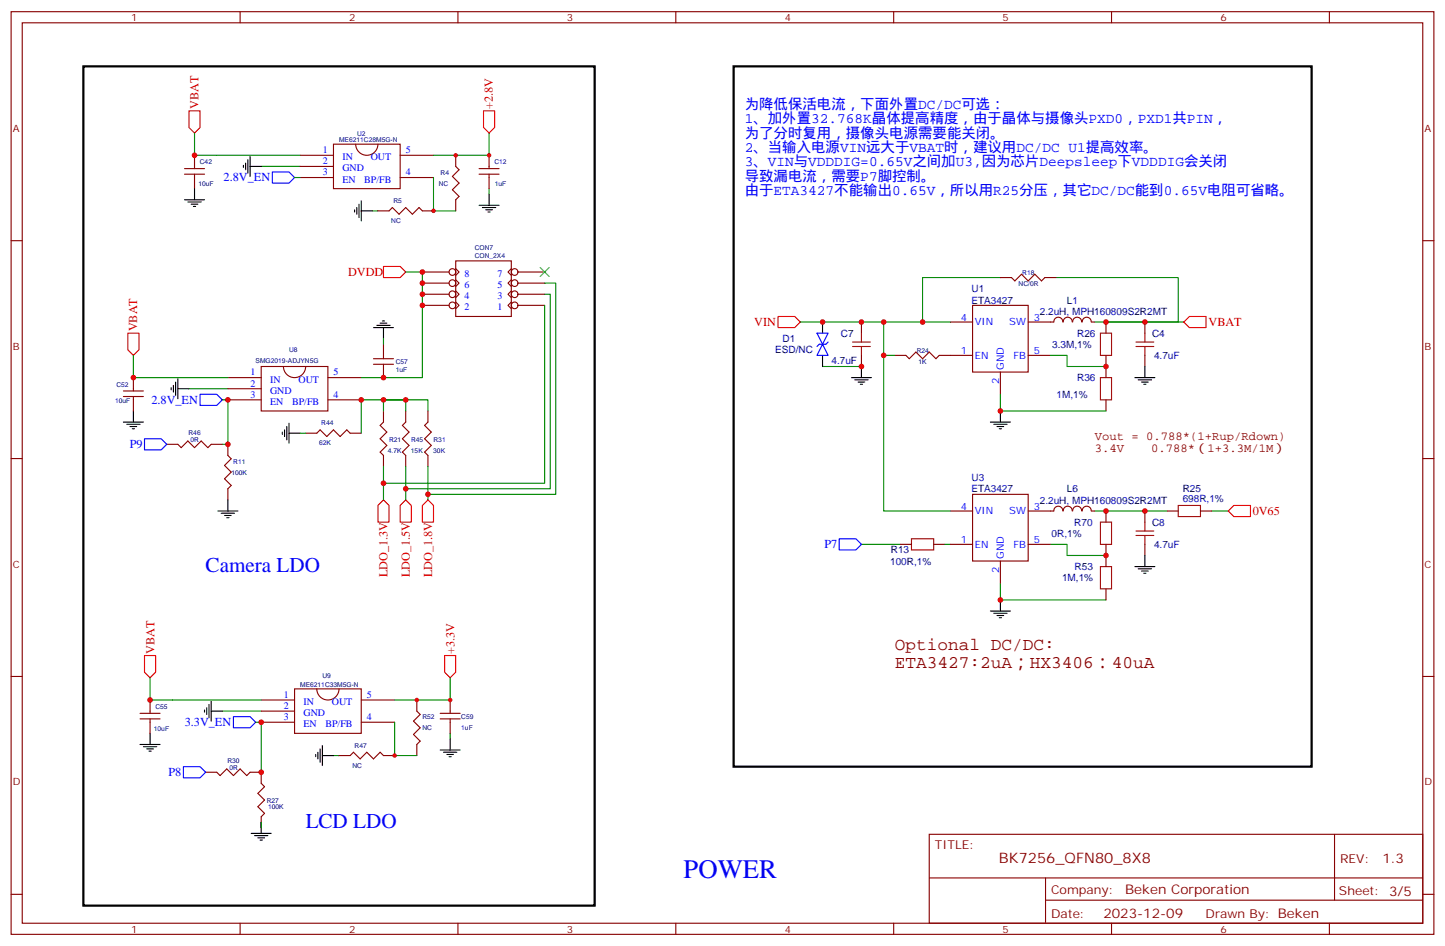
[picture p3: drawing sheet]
<svg xmlns="http://www.w3.org/2000/svg" width="459mm" height="300mm" viewBox="0 0 459 300" stroke-linecap="round" stroke-linejoin="round" font-family="sans-serif">
<g fill="none" stroke="#870000" stroke-width=".35">
<path d="M3.5 3.7h451.6v292.8h-451.6zM7.1 7.2h444.5v285.8h-444.5zM76.2 3.7v3.5M145.3 3.7v3.5M214.5 3.7v3.5M283.6 3.7v3.5M352.8 3.7v3.5M421.9 3.7v3.5M58.6 55.3h6.3M58.6 53.5h6.3M61.7 49.3v4.2M61.7 55.3v4.6"/>
<path d="M95.2 49.3h10.6M95.2 56.3h10.6M95.2 52.8h10.6M105.8 45.8h21.2v14.1h-21.2zM112.9 45.8a3.5 3.5 0 0 0 3.5 3.5 3.5 3.5 0 0 0 3.5-3.5M127 49.3h10.6M127 56.3h10.6M144.6 49.3v3.5l1.1 1.1-2.1 2.1 2.1 2.1-2.1 2.1 2.1 2.1-1.1 1.1v3.5M152 55.3h6.4M152 53.5h6.4M155.2 49.3v4.2M155.2 55.3v4.6"/>
<path d="M3.5 76.4h3.6M119.9 66.9h3.6l1-1 2.1 2.1 2.2-2.1 2.1 2.1 2.1-2.1 1.1 1h3.5M451.6 76.4h3.5M134.1 96.9h8.4M134.1 93.4h8.4M134.1 89.9h8.4M134.1 86.3h8.4M144.6 82.8h17.7v17.6h-17.7zM144.6 95.8l1.1 1.1-1.1 1.1M144.6 92.3l1.1 1.1-1.1 1M144.6 88.8l1.1 1.1-1.1 1M144.6 85.3l1.1 1-1.1 1.1"/>
<path d="M162.3 95.8l-1.1 1.1 1.1 1.1M162.3 92.3l-1.1 1.1 1.1 1M162.3 88.8l-1.1 1.1 1.1 1M162.3 85.3l-1.1 1 1.1 1.1M164.4 96.9h8.5M164.4 93.4h8.5M164.4 89.9h8.5M164.4 86.3h8.5M317.5 88.1h3.5l1.1 1 2.1-2.1 2.1 2.1 2.1-2.1 2.2 2.1 1-1h3.5M42.3 119.8v4.3M72.3 119.8h10.6M82.9 116.3h21.2v14.1h-21.2z"/>
<path d="M90 116.3a3.5 3.5 0 0 0 3.5 3.5 3.5 3.5 0 0 0 3.5-3.5M104.1 119.8h10.6M118.5 113.8h6.4M118.5 115.6h6.4M121.7 109.3v4.5M121.7 115.6v4.2M273.4 102.2v3.5M273.4 112.8v3.5M284 112.8h3.5l1.1 1 2.1-2.1 2.1 2.1 2.1-2.1 2.1 2.1 1.1-1h10.6M301.6 102.2h7.1M317.5 118.1v7M326.3 112.8h7.1"/>
<path d="M337.3 102.2a1.41 1.41 0 0 0-1.4-1.5 1.41 1.41 0 0 0-1.4 1.5h-8.2M337.5 102.2a1.41 1.41 0 0 1 1.4-1.5 1.41 1.41 0 0 1 1.4 1.5M340.5 102.2a1.41 1.41 0 0 1 1.4-1.5 1.41 1.41 0 0 1 1.4 1.5M343.5 102.2a1.41 1.41 0 0 1 1.4-1.5 1.41 1.41 0 0 1 1.4 1.5M346.4 102.2h1.1M351 102.2v3.5M351 112.8v7M363.4 102.2v3.5M363.4 112.8v3.5M39.2 125.8h6.3M39.2 124.1h6.3M42.3 125.8v4.6"/>
<path d="M72.3 126.9h10.6M72.3 123.4h10.6M97 137.5h3.5l1.1-1.1 2.1 2.1 2.1-2.1 2.1 2.1 2.2-2.1 1 1.1h3.6M104.1 126.9h10.6M121.7 130.4v3.5l-1.1 1.1 2.2 2.1-2.2 2.1 2.2 2.2-2.2 2.1 1.1 1v3.6M128.8 130.4v3.5l-1.1 1.1 2.1 2.1-2.1 2.1 2.1 2.2-2.1 2.1 1.1 1v3.6M135.8 130.4v3.5l-1 1.1 2.1 2.1-2.1 2.1 2.1 2.2-2.1 2.1 1 1v3.6M351 126.9v3.5M3.5 145.5h3.6M52.9 141h3.5l1.1 1.1 2.1-2.2 2.1 2.2 2.2-2.2 2.1 2.2 1-1.1h3.6M72.3 141v3.5l1.1 1.1-2.1 2.1 2.1 2.1-2.1 2.1 2.1 2.2-1.1 1v3.5M451.6 145.5h3.5"/>
<path d="M285.8 172.8h3.5M296.3 172.8h3.6M301.6 172.8h7.1M301.6 162.2h7.1M317.5 178v7.1M326.3 172.8h7.1M337.3 162.2a1.41 1.41 0 0 0-1.4-1.6 1.41 1.41 0 0 0-1.4 1.5l-8.2 .1M337.5 162.1a1.41 1.41 0 0 1 1.4-1.5 1.41 1.41 0 0 1 1.4 1.5M340.5 162.1a1.41 1.41 0 0 1 1.4-1.5 1.41 1.41 0 0 1 1.4 1.5M343.5 162.1a1.41 1.41 0 0 1 1.4-1.5 1.41 1.41 0 0 1 1.4 1.6M346.4 162.2h1.1M351 162.2v3.5"/>
<path d="M351 172.8v7M363.4 162.2v3.5M363.4 172.8v3.5M370.4 162.2h3.5M381 162.2h3.5M351 186.9v3.5M3.5 214.7h3.6M93.5 218.6h21.2v14.1h-21.2zM100.5 218.6a3.5 3.5 0 0 0 3.6 3.5 3.5 3.5 0 0 0 3.5-3.5M451.6 214.7h3.5M44.4 228.1h6.4M44.4 226.4h6.4"/>
<path d="M47.6 222.1v4.3M47.6 228.1v4.6M82.9 222.1h10.6M82.9 229.2h10.6M82.9 225.7h10.6M107.6 239.8h3.5l1.1-1.1 2.1 2.1 2.1-2.1 2.1 2.1 2.1-2.1 1.1 1.1h3.5M114.7 222.1h10.5M114.7 229.2h10.5M132.3 222.1v3.6l1 1-2.1 2.1 2.1 2.2-2.1 2.1 2.1 2.1-1 1.1v3.5M139.7 228.1h6.3M139.7 226.4h6.3M142.9 222.1v4.3"/>
<path d="M142.9 228.1v4.6M65.3 245.1h3.5l1 1 2.2-2.1 2.1 2.1 2.1-2.1 2.1 2.1 1.1-1h3.5v3.5l1.1 1.1-2.2 2.1 2.2 2.1-2.2 2.1 2.2 2.1-1.1 1.1v3.5M294.9 264.8h156.7v28.2h-156.7zM295 278.6h156.4M331.8 278.6v14.1M423.5 264.8l.1 20.9M3.5 283.8h3.6M76.2 293v3.5M145.3 293v3.5M214.5 293v3.5M283.6 293v3.5M331.8 285.7h119.6"/>
<path d="M352.8 293v3.5M421.9 293v3.5M451.6 283.8h3.5"/>
<circle cx="143.6" cy="86.3" r="1.06"/>
<circle cx="143.6" cy="96.9" r="1.06"/>
<circle cx="143.6" cy="89.9" r="1.06"/>
<circle cx="143.6" cy="93.4" r="1.06"/>
<circle cx="163.3" cy="86.3" r="1.06"/>
<circle cx="163.3" cy="93.4" r="1.06"/>
<circle cx="163.3" cy="96.9" r="1.06"/>
<circle cx="163.3" cy="89.9" r="1.06"/>
</g>
<path d="M60 35.2h3.5v5.3l-1.8 1.7-1.7-1.7zM153.5 35.2h3.5v5.3l-1.8 1.7-1.7-1.7zM121.7 84.6h5.3l1.8 1.7-1.8 1.8h-5.3zM40.6 105.7h3.5v5.3l-1.8 1.8-1.7-1.8zM246.9 100.4h5.3l1.8 1.8-1.8 1.8h-5.3zM377.5 100.4h5.3v3.6h-5.3l-1.8-1.8zM128.8 158.6l1.7 1.8v5.3h-3.5v-5.3zM135.8 158.6l1.8 1.8v5.3h-3.5v-5.3zM119.9 160.4l1.8-1.8 1.8 1.8v5.3h-3.6zM389.8 162.2l1.8-1.8h5.3v3.5h-5.3zM45.9 208h3.5v5.3l-1.8 1.8-1.7-1.8zM141.1 208h3.5v5.3l-1.7 1.8-1.8-1.8z" fill="none" stroke="#f00" stroke-width=".35"/>
<g fill="none" stroke="#008700" stroke-width=".35">
<path d="M61.7 42.2v7.1h33.5M82.9 52.8h12.3M93.5 56.3h1.7M137.6 56.3v10.6h7M155.2 42.2v7.1h-17.6M155.2 59.9v1.7M118.2 66.9h1.7M128.8 86.3h5.3v33.5h-19.4M172.9 89.9h3.5v67h-40.6M172.9 93.4h1.7v61.7h-45.8M172.9 96.9v56.5h-51.2M317.5 88.1h-24.7v14.1h-38.8"/>
<path d="M335.1 88.1h38.8v14.1h-22.9M42.3 112.8v7h30M121.7 107.5v1.8M261.1 116.3h12.3M280.5 102.2v60h21.1M280.5 112.8h3.5M292.8 102.2h8.8M333.4 112.8h5.3v3.5h12.3M347.5 102.2h28.2M60 123.4h12.3M70.6 126.9h1.7v14.1h-1.7M95.2 137.5h1.8"/>
<path d="M121.7 126.9h7.1v3.5M128.8 126.9h-7.1v3.5M135.8 130.4v-3.5h-21.1v10.6M317.5 125.1v5.3h33.5M121.7 148.1v10.5M128.8 148.1v10.5M135.8 148.1v10.5M273.4 172.8h12.4M299.9 172.8h1.7M333.4 172.8h5.3v3.5h12.3M347.5 162.2h22.9M384.5 162.2h5.3"/>
<path d="M317.5 185.1v5.3h33.5M47.6 215.1v7h35.3M142.9 215.1v7h-17.7M70.6 225.7h12.3M81.1 229.2h1.8v15.9M105.8 239.8h1.8M125.2 229.2v10.6h7.1M142.9 232.7v1.8M82.9 260.9v1.8"/>
</g>
<g fill="none" stroke="#000" stroke-width=".35">
<path d="M61.7 59.9v3.5M77.3 52.5v.7M78 51.8v2.1M78.7 50.7v4.2M79.4 52.8h3.5M79.4 49.6v6.4M58.6 63.4h6.3M59.6 64.1h4.3M60.7 64.8h2.1M61.4 65.5h.7M112.5 66.6v.7M113.2 65.9v2.1"/>
<path d="M113.9 64.8v4.2M114.7 66.9h3.5M114.7 63.7v6.4M152 65.2h6.4M153.1 65.9h4.2M154.2 66.6h2.1M154.9 67.3h.7M155.2 61.6v3.6M118.5 104h6.4M119.6 103.3h4.2M120.6 102.6h2.2M121.4 101.8h.7"/>
<path d="M121.7 104v3.5M261.1 102.2v3.5M261.1 112.8v3.5M270.2 119.8h6.4M273.4 116.3v3.5M360.2 119.8h6.3M363.4 116.3v3.5M39.2 133.9h6.3M40.2 134.7h4.2M41.3 135.4h2.1M42 136.1h.7M42.3 130.4v3.5"/>
<path d="M54.3 123v.7M55 122.3v2.1M55.7 121.2v4.3M56.4 123.4h3.6M56.4 120.2v6.3M89.6 137.1v.7M90.3 136.4v2.1M91 135.4v4.2M91.7 137.5h3.5M91.7 134.3v6.4M271.3 120.5h4.2M272.3 121.2h2.2"/>
<path d="M273 122h.8M314.3 133.9h6.4M315.4 134.7h4.2M316.4 135.4h2.2M317.1 136.1h.8M317.5 130.4v3.5M361.2 120.5h4.3M362.3 121.2h2.1M363 122h.7M72.3 158.6v3.6M69.1 162.2h6.4M70.2 162.9h4.2"/>
<path d="M71.3 163.6h2.1M72 164.3h.7M360.2 179.8h6.3M363.4 176.3v3.5M314.3 193.9h6.4M315.4 194.6h4.2M316.4 195.3h2.2M317.1 196h.8M317.5 190.4v3.5M361.2 180.5h4.3M362.3 181.2h2.1M363 181.9h.7"/>
<path d="M44.4 236.3h6.4M45.5 237h4.2M46.6 237.7h2.1M47.3 238.4h.7M47.6 232.7v3.6M64.9 225.3v.7M65.6 224.6v2.1M66.3 223.6v4.2M67 225.7h3.6M67 222.5v6.3M100.2 239.4v.7M100.9 238.7v2.1"/>
<path d="M101.6 237.7v4.2M102.3 239.8h3.5M102.3 236.6v6.4M139.7 238h6.3M140.8 238.7h4.2M141.8 239.4h2.1M142.9 234.5v3.5M142.5 240.1h.7M79.7 264.5h6.4M80.8 265.2h4.2M81.8 265.9h2.2M82.5 266.6h.8"/>
<path d="M82.9 260.9v3.6"/>
</g>
<path d="M86.4 54.6h5.3l1.8 1.7-1.8 1.8h-5.3zM259.3 105.7h3.5l-3.5 7.1h3.5zM262.8 108.5l-.7 .8h-2.1l-.7 .7M45.9 139.2h5.3l1.7 1.8-1.7 1.8h-5.3zM63.5 125.1h5.3l1.8 1.8-1.8 1.8h-5.3zM266.3 171h5.3l1.8 1.8-1.8 1.7h-5.3zM74.1 227.4h5.3l1.7 1.8-1.7 1.8h-5.3zM58.2 243.3h5.3l1.8 1.8-1.8 1.7h-5.3z" fill="none" stroke="#00f" stroke-width=".35"/>
<path d="M26.5 21.1h162.2v266.3h-162.2zM232.8 21.1h183.5v222.2h-183.5z" fill="none" stroke="#000" stroke-width=".71"/>
<path d="M171.4 84.9l2.9 2.8M174.3 84.9l-2.9 2.8" fill="none" stroke="#3c3" stroke-width=".35"/>
<g fill="none" stroke="#a10000" stroke-width=".35">
<path d="M270.6 108.5h5.6M270.6 110h5.6M273.4 105.7v2.8M273.4 110v2.8M349.2 105.7h3.6v7.1h-3.6zM349.2 119.8h3.6v7.1h-3.6zM360.5 108.5h5.7M360.5 110h5.7M363.4 105.7v2.8M363.4 110v2.8M289.3 171h7v3.5h-7zM349.2 179.8h3.6v7.1h-3.6z"/>
<path d="M349.2 165.7h3.6v7.1h-3.6zM360.5 168.5h5.7M360.5 169.9h5.7M363.4 165.7v2.8M363.4 169.9v2.9M373.9 160.4h7.1v3.5h-7.1z"/>
</g>
<path d="M308.7 96.9h17.6v21.2h-17.6zM308.7 156.9h17.6v21.1h-17.6z" fill="none" stroke="#800000" stroke-width=".35"/>
<g fill="#c00">
<circle cx="142.9" cy="222.1" r=".71"/>
<circle cx="132.3" cy="222.1" r=".71"/>
<circle cx="125.2" cy="239.8" r=".71"/>
<circle cx="155.2" cy="49.3" r=".71"/>
<circle cx="144.6" cy="49.3" r=".71"/>
<circle cx="137.6" cy="66.9" r=".71"/>
<circle cx="61.7" cy="49.3" r=".88"/>
<circle cx="42.3" cy="119.8" r=".88"/>
<circle cx="47.6" cy="222.1" r=".88"/>
<circle cx="114.7" cy="126.9" r=".88"/>
<circle cx="121.7" cy="126.9" r=".88"/>
<circle cx="128.8" cy="126.9" r=".88"/>
<circle cx="121.7" cy="119.8" r=".88"/>
<circle cx="135.8" cy="156.9" r=".88"/>
<circle cx="128.8" cy="155.1" r=".88"/>
<circle cx="121.7" cy="153.4" r=".88"/>
<circle cx="72.3" cy="126.9" r=".88"/>
<circle cx="72.3" cy="141" r=".88"/>
<circle cx="82.9" cy="245.1" r=".88"/>
<circle cx="82.9" cy="229.2" r=".88"/>
<circle cx="134.1" cy="86.3" r=".88"/>
<circle cx="134.1" cy="96.9" r=".88"/>
<circle cx="134.1" cy="93.4" r=".88"/>
<circle cx="134.1" cy="89.9" r=".88"/>
<circle cx="261.1" cy="102.2" r=".88"/>
<circle cx="273.4" cy="116.3" r=".88"/>
<circle cx="351" cy="116.3" r=".88"/>
<circle cx="363.4" cy="102.2" r=".88"/>
<circle cx="351" cy="102.2" r=".88"/>
<circle cx="292.8" cy="102.2" r=".88"/>
<circle cx="351" cy="162.2" r=".88"/>
<circle cx="363.4" cy="162.2" r=".88"/>
<circle cx="351" cy="176.3" r=".88"/>
<circle cx="273.4" cy="102.2" r=".88"/>
<circle cx="317.5" cy="130.4" r=".88"/>
<circle cx="317.5" cy="190.4" r=".88"/>
<circle cx="280.5" cy="102.2" r=".88"/>
<circle cx="280.5" cy="112.8" r=".88"/>
</g>
<text font-size="8.5" fill="#00f" x="217" y="278.6">POWER</text>
<g font-size="6.7" fill="#00f">
<text x="65.3" y="181.6">Camera LDO</text>
<text x="97" y="262.7">LCD LDO</text>
</g>
<g font-size="5.6" fill="#800">
<text x="284" y="206.3">Optional DC/DC:</text>
<text x="284" y="211.9">ETA3427:2uA；HX3406：40uA</text>
</g>
<g font-size="4.6" fill="#00f">
<text x="236.4" y="34.5">为降低保活电流，下面外置DC/DC可选：</text>
<text x="236.4" y="39.1">1、加外置32.768K晶体提高精度，由于晶体与摄像头PXD0，PXD1共PIN，</text>
<text x="236.4" y="43.6">为了分时复用，摄像头电源需要能关闭。</text>
<text x="236.4" y="48.2">2、当输入电源VIN远大于VBAT时，建议用DC/DC U1提高效率。</text>
<text x="236.4" y="52.8">3、VIN与VDDDIG=0.65V之间加U3,因为芯片Deepsleep下VDDDIG会关闭</text>
<text x="236.4" y="57.4">导致漏电流，需要P7脚控制。</text>
<text x="236.4" y="62">由于ETA3427不能输出0.65V，所以用R25分压，其它DC/DC能到0.65V电阻可省略。</text>
</g>
<text font-size="4.6" fill="#800" x="317" y="273.8">BK7256_QFN80_8X8</text>
<g font-size="4.2" fill="#800">
<text x="438.7" y="274">1.3</text>
<text x="357.1" y="283.6">Beken Corporation</text>
<text x="350.2" y="291.4">2023-12-09</text>
</g>
<g font-size="3.9" fill="#f00">
<text x="63" y="34.6" transform="rotate(-90 63 34.6)">VBAT</text>
<text x="156.4" y="34.5" transform="rotate(-90 156.4 34.5)">+2.8V</text>
<text x="110.5" y="87.5">DVDD</text>
<text x="43.6" y="105.2" transform="rotate(-90 43.6 105.2)">VBAT</text>
<text x="239.4" y="103.5">VIN</text>
<text x="383.6" y="103.5">VBAT</text>
<text x="397.6" y="163.4">0V65</text>
<text x="123" y="183.2" transform="rotate(-90 123 183.2)">LDO_1.3V</text>
<text x="130.1" y="183.2" transform="rotate(-90 130.1 183.2)">LDO_1.5V</text>
<text x="137.1" y="183.2" transform="rotate(-90 137.1 183.2)">LDO_1.8V</text>
<text x="49" y="207.5" transform="rotate(-90 49 207.5)">VBAT</text>
<text x="144.2" y="207.5" transform="rotate(-90 144.2 207.5)">+3.3V</text>
</g>
<g font-size="3.9" fill="#00f">
<text x="71" y="57.5">2.8V_EN</text>
<text x="48" y="128.2">2.8V_EN</text>
<text x="41.2" y="142.1">P9</text>
<text x="261.7" y="174">P7</text>
<text x="58.6" y="230.4">3.3V_EN</text>
<text x="53.4" y="246.3">P8</text>
</g>
<g font-size="3.9" fill="#800">
<text x="347.5" y="139.6">Vout = 0.788*(1+Rup/Rdown)</text>
<text x="347.5" y="143.5">3.4V</text>
<text x="365.3" y="143.5">0.788*（1+3.3M/1M）</text>
<text x="296.7" y="269.4">TITLE:</text>
<text x="425.3" y="274">REV:</text>
<text x="333.6" y="283.6">Company:</text>
<text x="425" y="284.2">Sheet: 3/5</text>
<text x="333.6" y="291.2">Date:</text>
<text x="382.6" y="291.3">Drawn By: Beken</text>
</g>
<g font-size="3.2" fill="#800">
<text x="41.6" y="6.7">1</text>
<text x="110.8" y="6.7">2</text>
<text x="179.9" y="6.7">3</text>
<text x="249.1" y="6.7">4</text>
<text x="318.2" y="6.7">5</text>
<text x="387.3" y="6.7">6</text>
<text x="4.1" y="41.8">A</text>
<text x="452.1" y="41.8">A</text>
<text x="4.1" y="111">B</text>
<text x="452.1" y="111">B</text>
<text x="4.1" y="180.1">C</text>
<text x="452.1" y="180.1">C</text>
<text x="4.1" y="249.2">D</text>
<text x="452.1" y="249.2">D</text>
<text x="41.6" y="296">1</text>
<text x="110.8" y="296">2</text>
<text x="179.9" y="296">3</text>
<text x="249.1" y="296">4</text>
<text x="318.2" y="296">5</text>
<text x="387.3" y="296">6</text>
</g>
<g font-size="3.2" fill="#00f">
<text x="102.5" y="48.6">1</text>
<text x="102.5" y="52.1">2</text>
<text x="108.7" y="50.9">IN</text>
<text x="117.7" y="50.9">OUT</text>
<text x="128.8" y="48.6">5</text>
<text x="102.5" y="55.6">3</text>
<text x="108.7" y="57.9">EN</text>
<text x="108.7" y="54.4">GND</text>
<text x="115.6" y="57.9">BP/FB</text>
<text x="128.8" y="55.6">4</text>
<text x="147.5" y="87.9">8</text>
<text x="157.9" y="87.9">7</text>
<text x="147.5" y="95">4</text>
<text x="147.5" y="91.4">6</text>
<text x="157.9" y="95">3</text>
<text x="157.9" y="91.4">5</text>
<text x="147.5" y="98.5">2</text>
<text x="157.9" y="98.5">1</text>
<text x="304.9" y="101.8">4</text>
<text x="328.1" y="101.8">3</text>
<text x="309.4" y="103.3">VIN</text>
<text x="320.3" y="103.3">SW</text>
<text x="304.9" y="112.4">1</text>
<text x="309.4" y="113.8">EN</text>
<text x="321.6" y="113.8">FB</text>
<text x="328.1" y="112.4">5</text>
<text x="79.6" y="119.1">1</text>
<text x="105.8" y="119.1">5</text>
<text x="318.6" y="117.4" transform="rotate(-90 318.6 117.4)">GND</text>
<text x="79.6" y="122.7">2</text>
<text x="85.7" y="121.4">IN</text>
<text x="85.7" y="125">GND</text>
<text x="94.7" y="121.4">OUT</text>
<text x="317.1" y="121.9" transform="rotate(-90 317.1 121.9)">2</text>
<text x="79.6" y="126.2">3</text>
<text x="85.7" y="128.5">EN</text>
<text x="92.7" y="128.5">BP/FB</text>
<text x="105.8" y="126.2">4</text>
<text x="304.9" y="161.8">4</text>
<text x="328.1" y="161.8">3</text>
<text x="309.4" y="163.2">VIN</text>
<text x="320.3" y="163.2">SW</text>
<text x="304.9" y="172.4">1</text>
<text x="309.4" y="173.8">EN</text>
<text x="321.6" y="173.8">FB</text>
<text x="328.1" y="172.4">5</text>
<text x="318.6" y="177.3" transform="rotate(-90 318.6 177.3)">GND</text>
<text x="317.1" y="181.8" transform="rotate(-90 317.1 181.8)">2</text>
<text x="90.1" y="221.4">1</text>
<text x="116.4" y="221.4">5</text>
<text x="90.1" y="225">2</text>
<text x="96.3" y="223.7">IN</text>
<text x="96.3" y="227.3">GND</text>
<text x="105.3" y="223.7">OUT</text>
<text x="90.1" y="228.5">3</text>
<text x="96.3" y="230.8">EN</text>
<text x="103.3" y="230.8">BP/FB</text>
<text x="116.4" y="228.5">4</text>
</g>
<g font-size="3.2" fill="#000080">
<text x="308.3" y="92.8">U1</text>
<text x="308.3" y="96.3">ETA3427</text>
<text x="330" y="99.8">2.2uH, MPH160809S2R2MT</text>
<text x="338.6" y="96.3">L1</text>
<text x="266.9" y="106.8">C7</text>
<text x="341.9" y="106.9">R26</text>
<text x="365.6" y="106.8">C4</text>
<text x="246" y="112.1">ESD/NC</text>
<text x="248.4" y="108.6">D1</text>
<text x="333.9" y="110.4">3.3M,1%</text>
<text x="366.3" y="113.9">4.7uF</text>
<text x="263.9" y="115.7">4.7uF</text>
<text x="341.9" y="121">R36</text>
<text x="335.3" y="126.3">1M,1%</text>
<text x="308.3" y="152.8">U3</text>
<text x="308.3" y="156.3">ETA3427</text>
<text x="330" y="159.8">2.2uH, MPH160809S2R2MT</text>
<text x="338.6" y="156.3">L6</text>
<text x="375.4" y="159.3">698R,1%</text>
<text x="375.4" y="156.2">R25</text>
<text x="340.9" y="166.9">R70</text>
<text x="365.6" y="166.9">C8</text>
<text x="333.8" y="170.3">0R,1%</text>
<text x="366.3" y="173.9">4.7uF</text>
<text x="282.5" y="179.2">100R,1%</text>
<text x="282.7" y="175.6">R13</text>
<text x="337.1" y="184.5">1M,1%</text>
<text x="341.1" y="181">R53</text>
</g>
<g font-size="2.1" fill="#000080">
<text x="107.6" y="45.1">ME6211C28M5G-N</text>
<text x="113.4" y="43.3">U2</text>
<text x="63.4" y="52.1">C42</text>
<text x="156.9" y="52.1">C12</text>
<text x="63" y="59.1">10uF</text>
<text x="139.2" y="59.1">NC</text>
<text x="139.8" y="55.6">R4</text>
<text x="157" y="59.1">1uF</text>
<text x="124.9" y="64.5">R5</text>
<text x="124.2" y="70.8">NC</text>
<text x="150.7" y="81.7">CON_2X4</text>
<text x="150.7" y="79.3">CON7</text>
<text x="324.5" y="87.4">R18</text>
<text x="323.3" y="90.9">NC/0R</text>
<text x="91.7" y="111.7">U8</text>
<text x="290.9" y="112.1">R24</text>
<text x="81.1" y="115.3">SMG2019-ADJYN5G</text>
<text x="125.6" y="118.1">1uF</text>
<text x="125.6" y="115.6">C57</text>
<text x="291.5" y="115.6">1K</text>
<text x="37" y="122.7">C52</text>
<text x="36.5" y="127.9">10uF</text>
<text x="102" y="135">R44</text>
<text x="59.8" y="138.1">R46</text>
<text x="60.4" y="140.3">0R</text>
<text x="101.2" y="141.4">62K</text>
<text x="123.1" y="143.8">4.7K</text>
<text x="123.5" y="140.3">R21</text>
<text x="130.4" y="143.8">15K</text>
<text x="130.4" y="140.3">R45</text>
<text x="137.5" y="143.8">30K</text>
<text x="137.6" y="140.3">R31</text>
<text x="74" y="147.3">R11</text>
<text x="73.5" y="150.9">100K</text>
<text x="102.3" y="215.1">U9</text>
<text x="95.3" y="217.9">ME6211C33M5G-N</text>
<text x="49.3" y="225">C55</text>
<text x="48.8" y="232">10uF</text>
<text x="134.1" y="231.7">NC</text>
<text x="134.1" y="228.1">R52</text>
<text x="146.4" y="231.7">1uF</text>
<text x="146.4" y="228.1">C59</text>
<text x="112.5" y="237.3">R47</text>
<text x="72.2" y="242.2">R30</text>
<text x="72.8" y="244.4">0R</text>
<text x="111.8" y="243.7">NC</text>
<text x="84.7" y="254.9">R27</text>
<text x="85.1" y="256.7">100K</text>
</g>
</svg>
